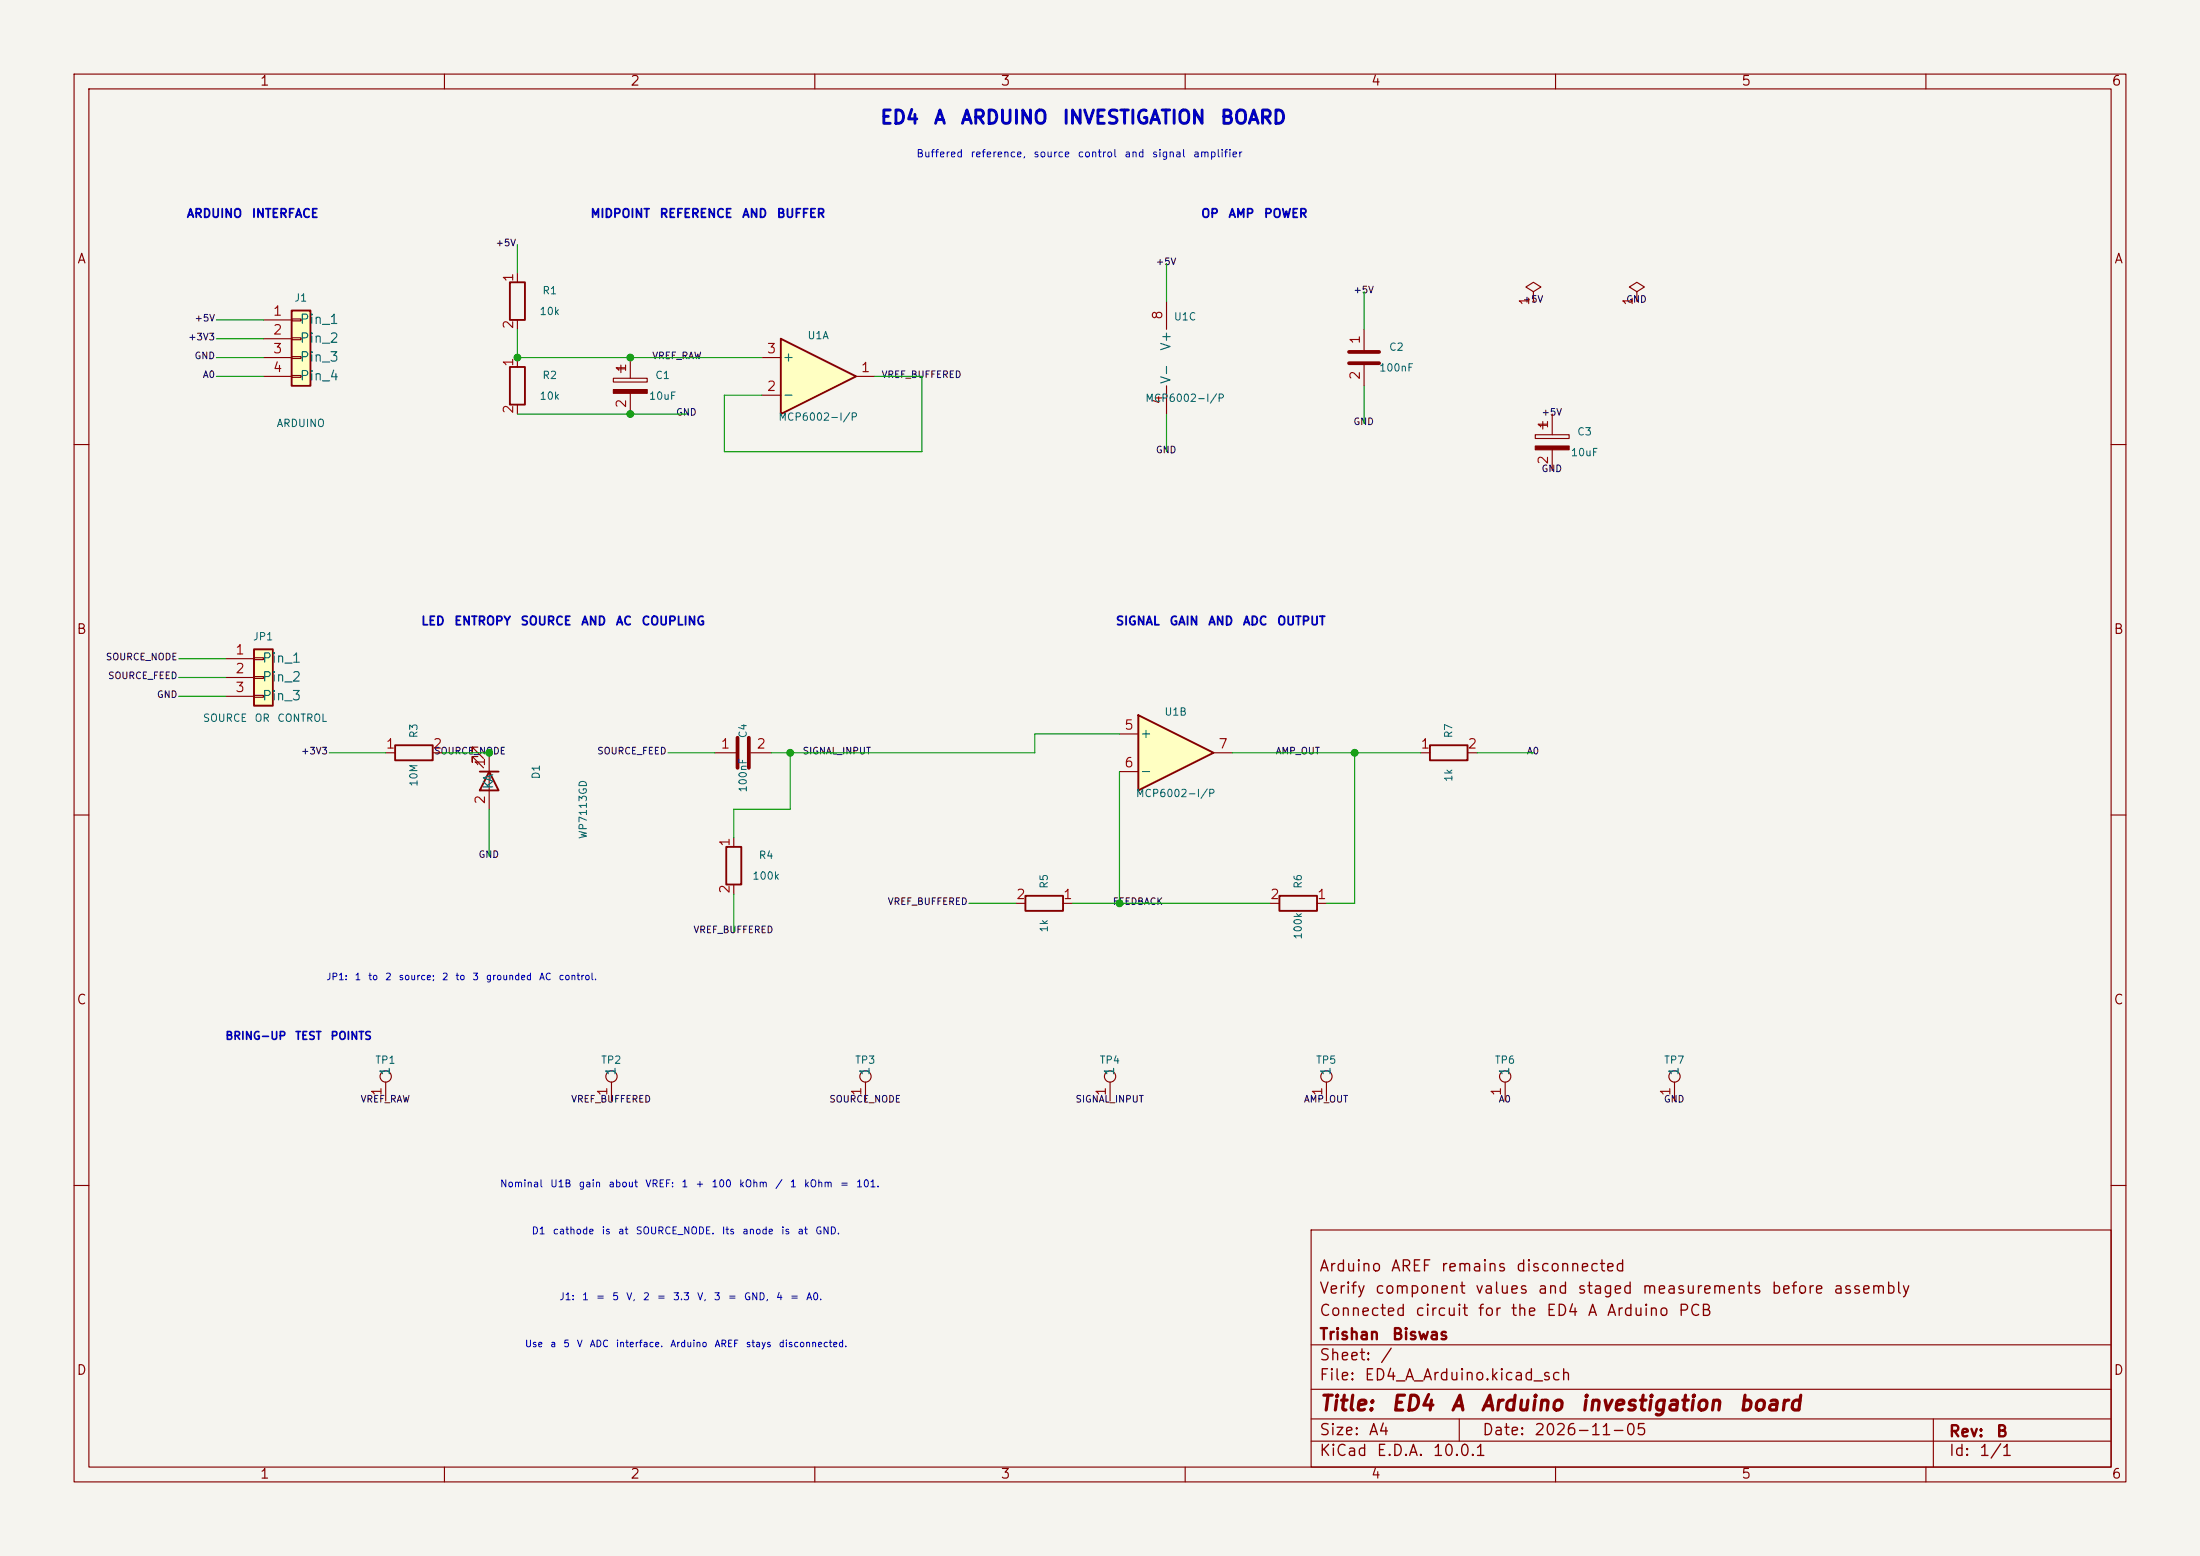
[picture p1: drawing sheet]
<svg xmlns="http://www.w3.org/2000/svg" width="297mm" height="210mm" viewBox="0 0 297 210" stroke-linecap="round" stroke-linejoin="round" font-family="sans-serif">
<path d="M0 0h297v210h-297z" fill="#f5f4ef" stroke="#f5f4ef" stroke-width=".14"/>
<g fill="none" stroke="#840000" stroke-width=".15">
<path d="M10 10h277v190h-277zM12 12h273v186h-273zM60 10v2M110 10v2M160 10v2M210 10v2M260 10v2M10 60h2M285 60h2M10 110h2M285 110h2M10 160h2"/>
<path d="M177 166h108v32h-108zM285 160h2M60 198v2M110 198v2M160 198v2M177 194.5h108M177 191.5h108M177 187.5h108M177 181.5h108M197 191.5v3M210 198v2M260 198v2"/>
<path d="M261 191.5v6.5"/>
</g>
<path d="M34.3 87.6h2.5v7.7h-2.5z" fill="#ffffc2"/>
<path d="M68.8 38.1h2.1v5.1h-2.1zM68.8 49.5h2.1v5.1h-2.1zM34.3 87.6h2.5v7.7h-2.5zM53.3 100.6h5.1v2h-5.1zM64.8 104.1h2.5M66 104.1l1.3 2.6h-2.5zM193 100.6h5.1v2h-5.1zM138.4 120.9h5.1v2h-5.1zM172.7 120.9h5.1v2h-5.1z" fill="none" stroke="#840000" stroke-width=".25"/>
<g fill="none" stroke="#840000" stroke-width=".15">
<path d="M69.8 36.8v1.3M69.8 43.2v1.3M69.8 48.3v1.2M69.8 54.6v1.3M30.5 88.9h3.8M30.5 91.4h3.8M30.5 94h3.8M34.3 88.8h1.3v.2h-1.3zM34.3 91.3h1.3v.3h-1.3zM34.3 93.9h1.3v.2h-1.3zM52.1 101.6h1.2M58.4 101.6h1.3"/>
<path d="M64.5 100.8h-.7v.8v-.8l1.5 1.6M64.5 102.1h-.7v.8v-.8l1.5 1.5M66 101.6v7.6M191.8 101.6h1.2M198.1 101.6h1.3M137.2 121.9h1.2M143.5 121.9h1.3M171.4 121.9h1.3M177.8 121.9h1.3M179.1 146.1v2.5"/>
<circle cx="179.1" cy="145.3" r=".76"/>
</g>
<path d="M105.4 45.7l10.2 5.1-10.2 5.1z" fill="#ffffc2"/>
<path d="M105.4 45.7l10.2 5.1-10.2 5.1zM98 114.3h2.1v5.1h-2.1z" fill="none" stroke="#840000" stroke-width=".25"/>
<g fill="none" stroke="#840000" stroke-width=".15">
<path d="M102.9 53.3h2.5M102.9 48.3h2.5M115.6 50.8h2.5M96.5 101.6h2.8M99.1 113v1.3M99.1 119.4v1.3M101.3 101.6h2.8M116.8 146.1v2.5"/>
<circle cx="116.8" cy="145.3" r=".76"/>
</g>
<path d="M99.6 99.6v4M101.1 99.6v4" fill="none" stroke="#840000" stroke-width=".51"/>
<path d="M153.7 96.5l10.1 5.1-10.1 5.1z" fill="#ffffc2"/>
<path d="M153.7 96.5l10.1 5.1-10.1 5.1z" fill="none" stroke="#840000" stroke-width=".25"/>
<g fill="none" stroke="#840000" stroke-width=".15">
<path d="M151.1 99.1h2.6M151.1 104.1h2.6M163.8 101.6h2.6M82.5 146.1v2.5"/>
<circle cx="82.5" cy="145.3" r=".76"/>
</g>
<path d="M39.4 41.9h2.5v10.2h-2.5z" fill="#ffffc2"/>
<path d="M39.4 41.9h2.5v10.2h-2.5z" fill="none" stroke="#840000" stroke-width=".25"/>
<g fill="none" stroke="#840000" stroke-width=".15">
<path d="M207 39.4l1-.7-1-.6-1 .6 1 .7v1.2M221 39.4l1-.7-1-.6-1 .6 1 .7v1.2M35.6 43.2h3.8M35.6 45.7h3.8M35.6 48.3h3.8M35.6 50.8h3.8M39.4 43.1h1.2v.2h-1.2zM39.4 45.6h1.2v.2h-1.2zM39.4 48.1h1.2v.3h-1.2zM39.4 50.7h1.2v.2h-1.2zM82.8 51.1h4.6v.5h-4.6zM83.3 49.8h1"/>
<path d="M83.8 49.3v1M85.1 48.3v2.8M85.1 53.1v2.8M157.5 40.6v3.9M157.5 52.1v3.8M184.1 44.5v2.7M184.1 49.3v2.8M207 40.6h.1M207.3 58.7h4.5v.5h-4.5zM207.8 57.4h1M208.3 56.9v1M209.5 55.9v2.8"/>
<path d="M221 40.6h.1M209.5 60.7v2.8M52.1 146.1v2.5M149.9 146.1v2.5M203.2 146.1v2.5M226.1 146.1v2.5"/>
<circle cx="52.1" cy="145.3" r=".76"/>
<circle cx="149.9" cy="145.3" r=".76"/>
<circle cx="203.2" cy="145.3" r=".76"/>
<circle cx="226.1" cy="145.3" r=".76"/>
</g>
<path d="M182.1 47.5h4.1M182.1 49h4.1" fill="none" stroke="#840000" stroke-width=".51"/>
<g fill="#840000" stroke="#840000" stroke-width=".15">
<path d="M82.8 52.6h4.6v.5h-4.6z"/>
<path d="M207.3 60.2h4.5v.5h-4.5z"/>
</g>
<g fill="none" stroke="#009600" stroke-width=".15">
<path d="M69.8 33v3.8M157.5 35.6v5M184.1 39.4v5.1M29.2 43.2h6.4M29.2 45.7h6.4M29.2 48.3h6.4M29.2 50.8h6.4M69.8 44.5v3.8h33.1M69.8 55.9h22.9M118.1 50.8h6.4v10.2h-26.7v-7.7h5.1M157.5 55.9v5.1M184.1 52.1v5.1"/>
<path d="M24.1 88.9h6.4M24.1 91.4h6.4M24.1 94h6.4M151.1 99.1h-11.4v2.5h-35.6M44.4 101.6h7.7M59.7 101.6h6.3M66 109.2v6.4M90.2 101.6h6.3M106.7 101.6v7.6h-7.6v3.8M151.1 104.1v17.8M166.4 101.6h25.4M182.9 101.6v20.3h-3.8"/>
<path d="M199.4 101.6h7.6M99.1 120.7v5M130.8 121.9h6.4M144.8 121.9h26.6"/>
</g>
<g fill="#009600" stroke="#009600" stroke-width=".14">
<circle cx="69.8" cy="48.3" r=".46"/>
<circle cx="85.1" cy="48.3" r=".46"/>
<circle cx="85.1" cy="55.9" r=".46"/>
<circle cx="106.7" cy="101.6" r=".46"/>
<circle cx="182.9" cy="101.6" r=".46"/>
<circle cx="151.1" cy="121.9" r=".46"/>
<circle cx="66" cy="101.6" r=".46"/>
</g>
<g font-size="2" fill="#840000">
<text x="178" y="190.9">Title:</text>
<text x="187.7" y="190.9">ED4</text>
<text x="195.7" y="190.9">A</text>
<text x="199.7" y="190.9">Arduino</text>
<text x="213.2" y="190.9">investigation</text>
<text x="234.6" y="190.9">board</text>
</g>
<g font-size="1.8" fill="#0000c2">
<text x="118.7" y="17.2">ED4</text>
<text x="125.9" y="17.2">A</text>
<text x="129.6" y="17.2">ARDUINO</text>
<text x="143.3" y="17.2">INVESTIGATION</text>
<text x="164.6" y="17.2">BOARD</text>
</g>
<g font-size="1.5" fill="#840000">
<text x="178" y="172">Arduino</text>
<text x="187.7" y="172">AREF</text>
<text x="194.4" y="172">remains</text>
<text x="204.5" y="172">disconnected</text>
<text x="178" y="178">Connected</text>
<text x="178" y="175">Verify</text>
<text x="185.5" y="175">component</text>
<text x="190.9" y="178">circuit</text>
<text x="199" y="175">values</text>
<text x="199.4" y="178">for</text>
<text x="203.8" y="178">the</text>
<text x="207.5" y="175">and</text>
<text x="208.6" y="178">ED4</text>
<text x="212.8" y="175">staged</text>
<text x="214.2" y="178">A</text>
<text x="216.8" y="178">Arduino</text>
<text x="221.6" y="175">measurements</text>
<text x="226.5" y="178">PCB</text>
<text x="239" y="175">before</text>
<text x="247.4" y="175">assembly</text>
<text x="178" y="184">Sheet:</text>
<text x="178" y="181.2">Trishan</text>
<text x="186.2" y="184">/</text>
<text x="187.8" y="181.2">Biswas</text>
<text x="178" y="186.7">File:</text>
<text x="184.1" y="186.7">ED4_A_Arduino.kicad_sch</text>
<text x="178" y="196.9">KiCad</text>
<text x="178" y="194.1">Size:</text>
<text x="184.7" y="194.1">A4</text>
<text x="185.7" y="196.9">E.D.A.</text>
<text x="193.3" y="196.9">10.0.1</text>
<text x="200" y="194.1">Date:</text>
<text x="207" y="194.1">2026-11-05</text>
<text x="263" y="194.3">Rev:</text>
<text x="263" y="196.9">Id:</text>
<text x="267.1" y="196.9">1/1</text>
<text x="269.4" y="194.3">B</text>
</g>
<g font-size="1.3" fill="#840000">
<text x="35" y="11.9">1</text>
<text x="85" y="11.9">2</text>
<text x="135" y="11.9">3</text>
<text x="185" y="11.9">4</text>
<text x="235" y="11.9">5</text>
<text x="285" y="11.9">6</text>
<text x="10.3" y="35.9">A</text>
<text x="285.3" y="35.9">A</text>
<text x="10.3" y="85.9">B</text>
<text x="285.3" y="85.9">B</text>
<text x="10.3" y="135.9">C</text>
<text x="285.3" y="135.9">C</text>
<text x="10.3" y="185.9">D</text>
<text x="285.3" y="185.9">D</text>
<text x="35" y="199.9">1</text>
<text x="85" y="199.9">2</text>
<text x="135" y="199.9">3</text>
<text x="185" y="199.9">4</text>
<text x="235" y="199.9">5</text>
<text x="285" y="199.9">6</text>
</g>
<g font-size="1.3" fill="#a90000">
<text x="69.6" y="38.2" transform="rotate(-90 69.6 38.2)">1</text>
<text x="206.8" y="41.3" transform="rotate(-90 206.8 41.3)">1</text>
<text x="220.7" y="41.3" transform="rotate(-90 220.7 41.3)">1</text>
<text x="36.8" y="42.9">1</text>
<text x="36.8" y="45.5">2</text>
<text x="69.6" y="44.5" transform="rotate(-90 69.6 44.5)">2</text>
<text x="157.2" y="43.3" transform="rotate(-90 157.2 43.3)">8</text>
<text x="183.9" y="46.6" transform="rotate(-90 183.9 46.6)">1</text>
<text x="36.8" y="48">3</text>
<text x="36.8" y="50.5">4</text>
<text x="69.6" y="49.6" transform="rotate(-90 69.6 49.6)">1</text>
<text x="84.8" y="50.4" transform="rotate(-90 84.8 50.4)">1</text>
<text x="103.4" y="53.1">2</text>
<text x="103.4" y="48">3</text>
<text x="116.1" y="50.5">1</text>
<text x="183.9" y="51.4" transform="rotate(-90 183.9 51.4)">2</text>
<text x="69.6" y="56" transform="rotate(-90 69.6 56)">2</text>
<text x="84.8" y="55.2" transform="rotate(-90 84.8 55.2)">2</text>
<text x="157.2" y="54.7" transform="rotate(-90 157.2 54.7)">4</text>
<text x="209.3" y="58" transform="rotate(-90 209.3 58)">1</text>
<text x="209.3" y="62.8" transform="rotate(-90 209.3 62.8)">2</text>
<text x="31.7" y="88.6">1</text>
<text x="31.7" y="91.2">2</text>
<text x="31.7" y="93.7">3</text>
<text x="52" y="101.3">1</text>
<text x="58.3" y="101.3">2</text>
<text x="97.2" y="101.3">1</text>
<text x="102" y="101.3">2</text>
<text x="151.7" y="98.8">5</text>
<text x="164.4" y="101.3">7</text>
<text x="191.7" y="101.3">1</text>
<text x="198" y="101.3">2</text>
<text x="65.8" y="103.6" transform="rotate(-90 65.8 103.6)">1</text>
<text x="151.7" y="103.9">6</text>
<text x="65.8" y="108.7" transform="rotate(-90 65.8 108.7)">2</text>
<text x="98.8" y="114.4" transform="rotate(-90 98.8 114.4)">1</text>
<text x="98.8" y="120.7" transform="rotate(-90 98.8 120.7)">2</text>
<text x="137.1" y="121.7">2</text>
<text x="143.4" y="121.7">1</text>
<text x="171.4" y="121.7">2</text>
<text x="177.7" y="121.7">1</text>
<text x="51.8" y="148" transform="rotate(-90 51.8 148)">1</text>
<text x="82.3" y="148" transform="rotate(-90 82.3 148)">1</text>
<text x="116.6" y="148" transform="rotate(-90 116.6 148)">1</text>
<text x="149.6" y="148" transform="rotate(-90 149.6 148)">1</text>
<text x="178.8" y="148" transform="rotate(-90 178.8 148)">1</text>
<text x="202.9" y="148" transform="rotate(-90 202.9 148)">1</text>
<text x="225.8" y="148" transform="rotate(-90 225.8 148)">1</text>
</g>
<g font-size="1.3" fill="#006464">
<text x="40.4" y="44">Pin_1</text>
<text x="40.4" y="46.6">Pin_2</text>
<text x="158.3" y="47.4" transform="rotate(-90 158.3 47.4)">V+</text>
<text x="40.4" y="49.1">Pin_3</text>
<text x="40.4" y="51.7">Pin_4</text>
<text x="105.5" y="49.1">+</text>
<text x="158.3" y="51.9" transform="rotate(-90 158.3 51.9)">V-</text>
<text x="105.5" y="54.2">-</text>
<text x="35.3" y="89.8">Pin_1</text>
<text x="35.3" y="92.3">Pin_2</text>
<text x="35.3" y="94.8">Pin_3</text>
<text x="153.8" y="99.9">+</text>
<text x="66.9" y="106.6" transform="rotate(-90 66.9 106.6)">KA</text>
<text x="153.8" y="105">-</text>
<text x="52.9" y="145.3" transform="rotate(-90 52.9 145.3)">1</text>
<text x="83.4" y="145.3" transform="rotate(-90 83.4 145.3)">1</text>
<text x="117.7" y="145.3" transform="rotate(-90 117.7 145.3)">1</text>
<text x="150.7" y="145.3" transform="rotate(-90 150.7 145.3)">1</text>
<text x="179.9" y="145.3" transform="rotate(-90 179.9 145.3)">1</text>
<text x="204.1" y="145.3" transform="rotate(-90 204.1 145.3)">1</text>
<text x="226.9" y="145.3" transform="rotate(-90 226.9 145.3)">1</text>
</g>
<g font-size="1.2" fill="#0000c2">
<text x="25.1" y="29.7">ARDUINO</text>
<text x="33.9" y="29.7">INTERFACE</text>
<text x="79.6" y="29.7">MIDPOINT</text>
<text x="89" y="29.7">REFERENCE</text>
<text x="100.1" y="29.7">AND</text>
<text x="104.8" y="29.7">BUFFER</text>
<text x="162.1" y="29.7">OP</text>
<text x="165.8" y="29.7">AMP</text>
<text x="170.5" y="29.7">POWER</text>
<text x="56.8" y="84.7">LED</text>
<text x="61.2" y="84.7">ENTROPY</text>
<text x="70.2" y="84.7">SOURCE</text>
<text x="78.4" y="84.7">AND</text>
<text x="83" y="84.7">AC</text>
<text x="86.5" y="84.7">COUPLING</text>
<text x="150.5" y="84.7">SIGNAL</text>
<text x="157.8" y="84.7">GAIN</text>
<text x="163" y="84.7">AND</text>
<text x="167.7" y="84.7">ADC</text>
<text x="172.3" y="84.7">OUTPUT</text>
</g>
<g font-size="1.1" fill="#0000c2">
<text x="30.3" y="140.6">BRING-UP</text>
<text x="39.8" y="140.6">TEST</text>
<text x="44.5" y="140.6">POINTS</text>
</g>
<g font-size="1" fill="#0000c2">
<text x="123.6" y="21.5">Buffered</text>
<text x="130.9" y="21.5">reference,</text>
<text x="139.4" y="21.5">source</text>
<text x="145.4" y="21.5">control</text>
<text x="151.7" y="21.5">and</text>
<text x="155.4" y="21.5">signal</text>
<text x="161" y="21.5">amplifier</text>
<text x="67.4" y="160.5">Nominal</text>
<text x="74.2" y="160.5">U1B</text>
<text x="78" y="160.5">gain</text>
<text x="82.1" y="160.5">about</text>
<text x="87" y="160.5">VREF:</text>
<text x="91.9" y="160.5">1</text>
<text x="93.8" y="160.5">+</text>
<text x="96" y="160.5">100</text>
<text x="99.7" y="160.5">kOhm</text>
<text x="104.6" y="160.5">/</text>
<text x="106.6" y="160.5">1</text>
<text x="108.5" y="160.5">kOhm</text>
<text x="113.3" y="160.5">=</text>
<text x="115.5" y="160.5">101.</text>
<text x="71.7" y="166.8">D1</text>
<text x="74.5" y="166.8">cathode</text>
<text x="81.1" y="166.8">is</text>
<text x="83.4" y="166.8">at</text>
<text x="85.7" y="166.8">SOURCE_NODE.</text>
<text x="97.4" y="166.8">Its</text>
<text x="100.1" y="166.8">anode</text>
<text x="105.4" y="166.8">is</text>
<text x="107.6" y="166.8">at</text>
<text x="110" y="166.8">GND.</text>
<text x="75.4" y="175.7">J1:</text>
<text x="78.5" y="175.7">1</text>
<text x="80.4" y="175.7">=</text>
<text x="82.6" y="175.7">5</text>
<text x="84.5" y="175.7">V,</text>
<text x="86.7" y="175.7">2</text>
<text x="88.6" y="175.7">=</text>
<text x="90.8" y="175.7">3.3</text>
<text x="94" y="175.7">V,</text>
<text x="96.3" y="175.7">3</text>
<text x="98.2" y="175.7">=</text>
<text x="100.4" y="175.7">GND,</text>
<text x="104.7" y="175.7">4</text>
<text x="106.6" y="175.7">=</text>
<text x="108.8" y="175.7">A0.</text>
</g>
<g font-size="1" fill="#006464">
<text x="39.7" y="40.9">J1</text>
<text x="73.1" y="40">R1</text>
<text x="72.8" y="42.8">10k</text>
<text x="108.9" y="46">U1A</text>
<text x="158.4" y="43.5">U1C</text>
<text x="187.4" y="47.6">C2</text>
<text x="73.1" y="51.4">R2</text>
<text x="88.4" y="51.4">C1</text>
<text x="186.1" y="50.4">100nF</text>
<text x="37.3" y="57.9">ARDUINO</text>
<text x="72.8" y="54.2">10k</text>
<text x="87.5" y="54.2">10uF</text>
<text x="105" y="57">MCP6002-I/P</text>
<text x="154.5" y="54.5">MCP6002-I/P</text>
<text x="212.8" y="59">C3</text>
<text x="212" y="61.8">10uF</text>
<text x="34.1" y="86.7">JP1</text>
<text x="27.3" y="97.7">SOURCE</text>
<text x="34.3" y="97.7">OR</text>
<text x="37.4" y="97.7">CONTROL</text>
<text x="56.6" y="99.7" transform="rotate(-90 56.6 99.7)">R3</text>
<text x="101.1" y="99.7" transform="rotate(-90 101.1 99.7)">C4</text>
<text x="157.1" y="96.8">U1B</text>
<text x="196.3" y="99.7" transform="rotate(-90 196.3 99.7)">R7</text>
<text x="56.6" y="106.3" transform="rotate(-90 56.6 106.3)">10M</text>
<text x="73.1" y="105.2" transform="rotate(-90 73.1 105.2)">D1</text>
<text x="101.1" y="107" transform="rotate(-90 101.1 107)">100nF</text>
<text x="153.3" y="107.8">MCP6002-I/P</text>
<text x="196.3" y="105.6" transform="rotate(-90 196.3 105.6)">1k</text>
<text x="79.5" y="113.3" transform="rotate(-90 79.5 113.3)">WP7113GD</text>
<text x="101.5" y="119">100k</text>
<text x="102.4" y="116.2">R4</text>
<text x="141.7" y="125.9" transform="rotate(-90 141.7 125.9)">1k</text>
<text x="141.7" y="120" transform="rotate(-90 141.7 120)">R5</text>
<text x="176" y="120" transform="rotate(-90 176 120)">R6</text>
<text x="176" y="126.9" transform="rotate(-90 176 126.9)">100k</text>
<text x="50.6" y="143.8">TP1</text>
<text x="81.1" y="143.8">TP2</text>
<text x="115.4" y="143.8">TP3</text>
<text x="148.4" y="143.8">TP4</text>
<text x="177.6" y="143.8">TP5</text>
<text x="201.7" y="143.8">TP6</text>
<text x="224.6" y="143.8">TP7</text>
</g>
<g font-size=".9" fill="#0f0f0f">
<text x="66.8" y="33.5">+5V</text>
<text x="156" y="36">+5V</text>
<text x="182.6" y="39.8">+5V</text>
<text x="205.5" y="41.1">+5V</text>
<text x="219.5" y="41.1">GND</text>
<text x="25.3" y="46.2">+3V3</text>
<text x="26.2" y="43.6">+5V</text>
<text x="26.2" y="48.7">GND</text>
<text x="27.3" y="51.2">A0</text>
<text x="88" y="48.7">VREF_RAW</text>
<text x="118.9" y="51.2">VREF_BUFFERED</text>
<text x="91.2" y="56.3">GND</text>
<text x="182.6" y="57.6">GND</text>
<text x="208" y="56.3">+5V</text>
<text x="156" y="61.4">GND</text>
<text x="208" y="63.9">GND</text>
<text x="14.2" y="89.3">SOURCE_NODE</text>
<text x="14.5" y="91.9">SOURCE_FEED</text>
<text x="21.1" y="94.4">GND</text>
<text x="40.6" y="102">+3V3</text>
<text x="58.5" y="102">SOURCE_NODE</text>
<text x="80.5" y="102">SOURCE_FEED</text>
<text x="108.3" y="102">SIGNAL_INPUT</text>
<text x="172.1" y="102">AMP_OUT</text>
<text x="206.1" y="102">A0</text>
<text x="64.5" y="116">GND</text>
<text x="119.8" y="122.4">VREF_BUFFERED</text>
<text x="150.1" y="122.4">FEEDBACK</text>
<text x="93.5" y="126.2">VREF_BUFFERED</text>
<text x="48.6" y="149">VREF_RAW</text>
<text x="77" y="149">VREF_BUFFERED</text>
<text x="111.9" y="149">SOURCE_NODE</text>
<text x="145.1" y="149">SIGNAL_INPUT</text>
<text x="176" y="149">AMP_OUT</text>
<text x="202.2" y="149">A0</text>
<text x="224.5" y="149">GND</text>
</g>
<g font-size=".9" fill="#0000c2">
<text x="44" y="132.5">JP1:</text>
<text x="47.8" y="132.5">1</text>
<text x="49.6" y="132.5">to</text>
<text x="51.9" y="132.5">2</text>
<text x="53.7" y="132.5">source;</text>
<text x="59.6" y="132.5">2</text>
<text x="61.4" y="132.5">to</text>
<text x="63.7" y="132.5">3</text>
<text x="65.5" y="132.5">grounded</text>
<text x="72.7" y="132.5">AC</text>
<text x="75.3" y="132.5">control.</text>
<text x="70.8" y="182">Use</text>
<text x="74.2" y="182">a</text>
<text x="76" y="182">5</text>
<text x="77.8" y="182">V</text>
<text x="79.5" y="182">ADC</text>
<text x="83.1" y="182">interface.</text>
<text x="90.4" y="182">Arduino</text>
<text x="96.4" y="182">AREF</text>
<text x="100.6" y="182">stays</text>
<text x="105" y="182">disconnected.</text>
</g>
</svg>
